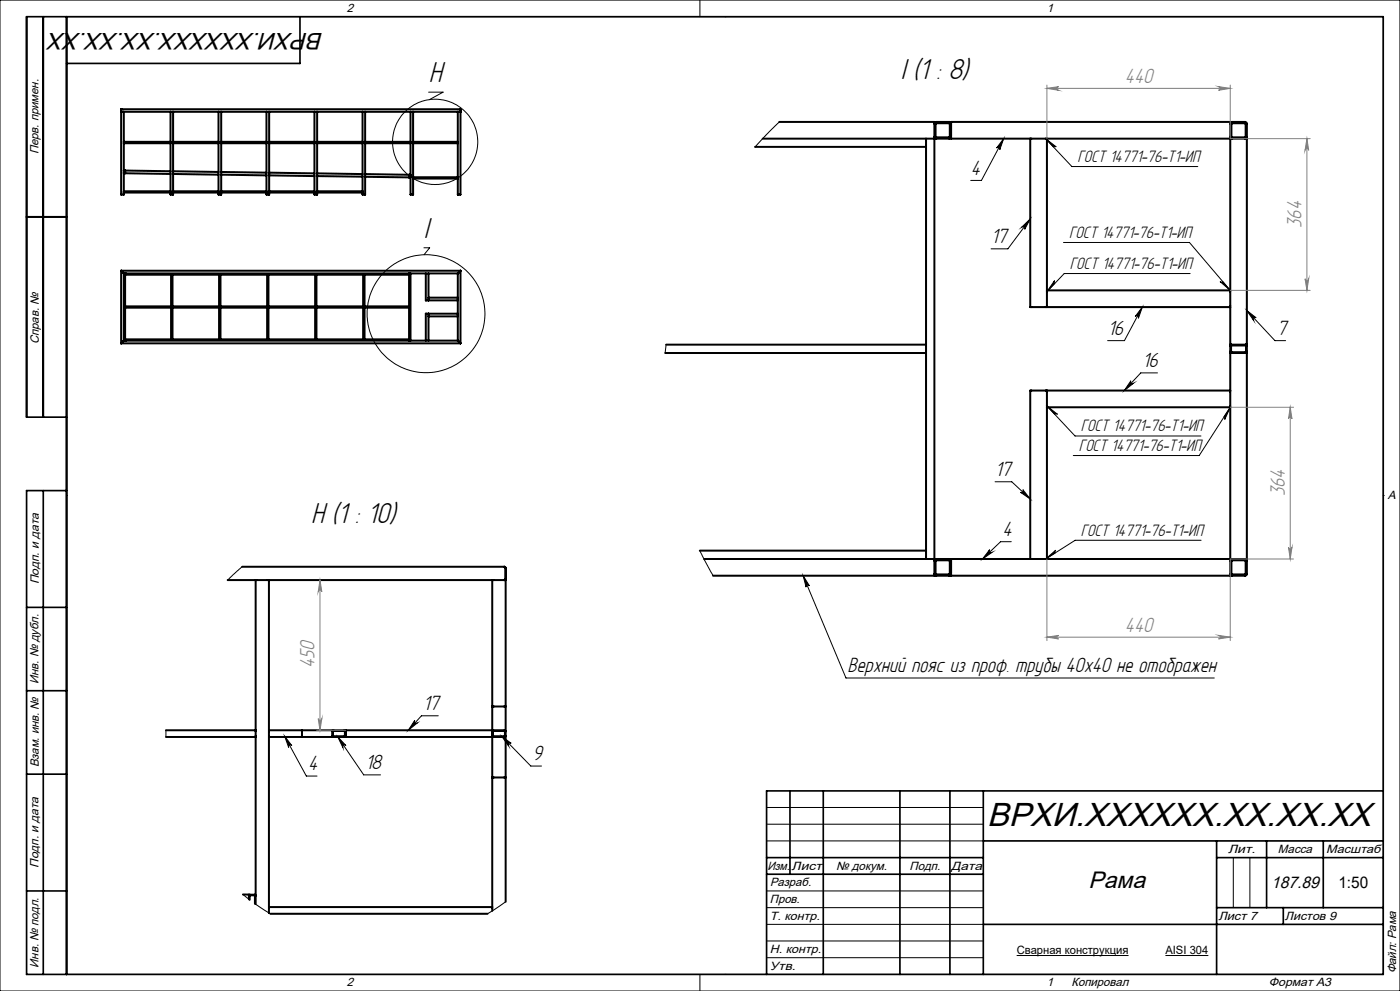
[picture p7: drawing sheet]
<svg xmlns="http://www.w3.org/2000/svg" width="420mm" height="297mm" viewBox="0 0 420 297" stroke-linecap="round" stroke-linejoin="round" font-family="sans-serif">
<g fill="none" stroke="#000" stroke-width=".6">
<path d="M36.3 32.8v25.5h.8v-24.8M36.3 33.5h.1M36.4 33.5h.1M36.4 33.5h.7M36.4 32.7l-.1 .1M36.4 32.7h101.6M37.1 33.5h28.4M51.2 33.5v24.8h.7v-24.8M65.5 33.5v24.8h.9v-24.8M65.5 33.5h.9M66.4 33.5h13.5M79.9 33.5h.9"/>
<path d="M79.9 33.5v24.8h.9v-24.8M80.8 33.5h13.5M94.3 33.5h.8M94.3 33.5v24.8h.8v-24.8M95.1 33.5h42.2M108.8 33.5v24.8h.7v-24.8M123.2 33.5v24.8h.7v-24.8M137.3 33.5h.7M138 33.5h.1M138 32.7l.1 .1M138.1 32.8v25.5h-.8v-24.8M233.8 36.5h46.5v.4"/>
<path d="M280.5 36.7l.3-.2h4.1l.3 .2 .1 .4-.1 4.2-.4 .3-4.2-.2-.3-.3v-4.1zM280.8 36.9h4.1l-.1 4.3-4.1-.1zM285.3 36.9v-.4h83.8v.4M369.2 36.7l.3-.2h4.1l.3 .2 .1 4.6-.5 .3h-3.9l-.4-.2zM369.5 36.9l4.2 .1v4.1h-4.2zM37.1 51.9h.1M37.1 42.6h14.1M37.1 42.9h14.1M37.1 57.7h.1M37.1 57.4h14.1M37.1 57.7h14.1M37.2 51.2v.7"/>
<path d="M37.2 51.1h.1M37.2 51.1l-.1 .1M37.2 51.9h.3M37.2 51.1h.3M37.5 51.1v.1M37.5 51.9h.1M37.5 51.2v.7M37.5 51.2h.1M37.5 51.9l13.7 .2M37.5 51.1l13.7 .2M51.2 57.7h.1M51.9 42.6h13.6"/>
<path d="M51.9 42.9h13.6M51.9 57.7h.1M51.9 57.4h13.6M51.9 52.1l13.6 .2M51.9 51.3l13.6 .2M51.9 57.7h13.6M65.5 57.7h.1M66.4 42.9h13.5M66.4 42.6h13.5M66.4 57.7h.1M66.4 57.4h13.5M66.4 52.3l13.5 .3"/>
<path d="M66.4 51.5l13.5 .2M66.4 57.7h13.5M79.9 57.7h.1M80.8 42.9h13.5M80.8 42.6h13.5M80.8 57.7h.1M80.8 57.4h13.5M80.8 52.6l13.5 .2M80.8 51.7l13.5 .3M80.8 57.7h13.5M94.3 57.7h.1M95.1 42.6h13.7"/>
<path d="M95.1 42.9h13.7M95.1 57.7h.1M95.1 57.4h13.7M95.1 52.8l13.7 .1M95.1 52l13.7 .2M95.1 57.7h13.7M108.8 57.7h.1M109.5 53l13.2 .1M109.5 52.2l13.2 .2M109.5 42.9h13.7M109.5 42.6h13.7M122.7 52.4h.5h-.4"/>
<path d="M122.7 53.1l.4 .1-.3-.1M122.7 52.4v.7M122.8 52.4h.1M122.8 53.1h.1M122.8 52.4v.7M123.9 53.2h13.4M123.9 53.5h13.4M123.9 42.6h13.4M123.9 42.9h13.4M226.5 44h51.3M228.8 41.6h51.5M277.8 41.6v2.4"/>
<path d="M277.8 44v59.3M280.3 41.2v.4M280.3 41.6v125.9M285.3 41.2v.4h23.8M309.1 41.6v50.4h5M309.1 41.6h5M314.1 41.6h55M314.1 41.6v45.4M369.1 41.6h.3M369.1 41.2v.4M369.1 41.6v45.4M373.7 41.6h.4v125.9h-.4"/>
<path d="M8 65h12M36.3 81.1l.1 .1M36.3 81.1v21.8M36.3 81.1h101.8M36.4 81.2l.6 .6M37 81.8l.1 .1M37.1 81.9v20.2M37.1 81.9h100.2M37.5 91.9h13.8M37.5 92.1h13.8M37.5 82v20.1M37.5 82.3h85.2"/>
<path d="M37.5 81.9v.1M37.5 81.9h.1M51.4 82.3v19.4M51.7 82.3v19.4M51.8 91.9l14-.1v.4l-14-.1M51.8 91.9h.1M51.8 92.1v.1M65.7 82.3v9.5M65.7 92.2v9.5M65.8 82.3h.1M66.1 82.3v19.4M66.1 92.1h14.1"/>
<path d="M66.1 91.9h14.1M66.1 91.9h.1M66.1 92.1v.1M80.2 82.3v19.4M80.5 82.3v19.4M80.5 92.1h14M80.5 91.9h14M80.5 91.9h.1M80.5 92.1v.1M94.6 82.3v19.4M94.9 82.3v19.4M94.9 92.1h14"/>
<path d="M94.9 91.9h14M94.9 91.9h.1M94.9 92.1v.1M108.9 82.3h.1M108.9 82.3v19.4M109.3 82.3v19.4M109.4 92.1h13.3M109.4 91.9h13.3M109.4 91.9h.1M109.4 92.1v.1M122.7 82v20.1M122.7 81.9v.1"/>
<path d="M123.2 81.9v20.2M127.7 81.9v8.1h9.6M128.5 94l.1 8.1M128.6 81.9l-.1 8.1M128.6 89.2v.1M128.6 94.8h8.7M128.6 89.2h8.7M137.3 94h-9.6v8.1M137.3 81.9v20.2M138 81.2l-.7 .7M138.1 81.1l-.1 .1M138.1 81.1v21.8"/>
<path d="M314.1 87v5M314.1 92h55M314.1 87h55M369.1 87v5M369.1 92v25M36.3 102.9h101.8M36.4 102.8l-.1 .1M37 102.2l-.6 .6M37.1 102.1l-.1 .1M37.1 102.1h100.2M37.5 101.7h85.2M37.5 102.1h.1"/>
<path d="M65.8 101.7h.1M109 101.7h.1M137.3 102.1l.1 .1M137.4 102.2l.6 .6M138 102.8l.1 .1M199.6 105.8h78.2M199.8 103.3h78M277.8 103.3v2.5M277.8 105.8v59.2M314.1 117h-5v50.5M314.1 117v5.1M314.1 117h55"/>
<path d="M369.1 103.3h.3M369.1 105.8h.3M369.1 105.4l.3 .4M369.1 117v5.1M369.4 103.6l4.3-.1 .1 2h-4.4zM369.4 103.3l-.3 .4M369.4 105.8h4.3M369.4 103.3h4.3M373.7 103.3h.4M373.7 105.8h.4M373.7 103.3l.4 .4M374.1 105.4l-.4 .4"/>
<path d="M314.1 122.1v45.4M314.1 122.1h55M369.1 122.1v45.4M68.3 173.8h8.4M72.6 169.9h78.7l.4 .4v3.1M76.7 173.8h4M76.7 173.8v45.1M80.7 173.8v45.1M80.7 173.8h67M147.7 173.8h3.5M147.7 173.8v45.1M151.2 173.8h.5v96.5"/>
<path d="M151.7 173.4l-.5 .4M209.9 165h67.9M211.2 167.5h69.1M277.8 165v2.5M280.3 167.5v.4M280.3 172.2v.3h-66.4M280.4 167.8l.5-.3h3.9l.4 .2 .1 .4-.1 4.2-.3 .2-4.3-.1-.3-.3zM280.7 168l4.1-.1 .1 4.1-4.2 .1zM285.3 172.2v.3h83.8v-.3M309.1 167.5h5M309.1 167.5h-23.8v.4M314.1 167.5h55"/>
<path d="M369.1 167.5h.3M369.1 167.5v.4M369.1 167.8l.5-.3h3.9l.4 .2 .1 4.6-.4 .2h-4.1l-.3-.1zM369.5 167.9l4.2 .1-.1 4.1h-4.1zM49.8 218.9h26.9M76.7 218.9v2M80.7 218.9v2M80.7 218.9h67M90.6 218.9v2M99.9 219.1h3.5l.1 1.5-3.6 .1zM100 218.9l-.3 .1v1.7l.3 .2M103.4 218.9l.3 .3"/>
<path d="M103.7 218.9v.3M103.7 219.2v1.4M147.7 218.9v.3M147.7 219.2l.2-.3h3.5l.3 .3M147.7 211.7h4M147.7 219.2v1.4M147.9 219.1h3.5l.1 1.5-3.6 .1zM49.8 220.9h26.9M76.7 220.9v50.1M80.7 220.9h67M80.7 220.9v50.9M103.7 220.6l-.3 .3"/>
<path d="M103.7 220.6v.3M147.7 220.6v.3M147.7 220.6l.2 .3h3.5l.3-.3M147.7 233h4M147.7 220.9v50.9M72.9 268.1h1.8v.3M74.7 268.4l.2-.3h1.6l.2 .3M74.7 268.4v1.1M74.9 269.7l.1-1.4h1.4l.1 2.5M80.7 271.8v1.8M80.7 271.8h67M81.1 273.9h65.2"/>
<path d="M147.7 271.8v1.2"/>
</g>
<g fill="none" stroke="#000" stroke-width=".3">
<path d="M0 0h420v297h-420zM20 5h395v287h-395zM210 0v5M217.5 5h.1M128.6 27.6h4.3l-4 2.2M233.8 36.5l-7.3 7.5M301.1 41.6l-1.2 3.3a.54 .54 0 0 0-.2-.7 .54 .54 0 0 0-.7 .2zM301.1 41.6l-6.7 12.5h-3.2M313.7 41.6l7.9 8.3h37.7M313.7 41.6l3.2 2.4h-.9zM127.2 74.3h1.7l-1.7 2M306.5 68.1l2.6-2.5-1.7 3.1a.54 .54 0 0 0-.1-.7 .54 .54 0 0 0-.8 .1z"/>
<path d="M309.1 65.6l-6.7 9h-5.1M319.1 72.7h37.7l12.3 14.3M316.4 84.1l-.2 .4 .2 .4-2.3 2.5zM342.7 92l-1.2 3.4a.55 .55 0 0 0-.2-.7 .55 .55 0 0 0-.7 .2zM342.7 92l-5.4 10.1h-5M357 82h-37.7l-5.2 5.4M366 84.4l.5 .2 .4-.1 2.2 2.5zM374.1 93.1l2.7 2.1a.54 .54 0 0 0-.7 0 .54 .54 0 0 0 0 .8zM374.1 93.1l8.4 9h3.2M199.8 103.3l-.2 2.5M339.3 114.1a.54 .54 0 0 0 0 .7 .54 .54 0 0 0 .7 .1l-2.7 2.1zM347.2 111.8h-5l-4.9 5.2"/>
<path d="M314.1 121.7l8.4 9h37.8M314.1 121.7l3.2 2.5-.4-.2-.5 .1zM369.1 122.1l-9.3 14.4h-37.8M369.1 122.1l-1.7 3.6 .1-.5-.3-.3zM20 148.5h.1M298.5 144.4h5l5.6 5.1M306.8 146.8l2.3 2.7-3-2a.52 .52 0 0 0 .8 0 .52 .52 0 0 0-.1-.7zM415 148.5h.1M72.6 169.9l-4.3 3.9M209.9 165l4 7.5M240.9 172.5l1.9 3.1a.53 .53 0 0 0-.7-.3 .53 .53 0 0 0-.3 .7zM240.9 172.5l12.9 30.7h110.5"/>
<path d="M296.9 164.7a.54 .54 0 0 0 0 .8 .54 .54 0 0 0 .7 0l-2.9 2zM303.4 162.3h-3.2l-5.5 5.2M313.7 167.5l3-2.6-.2 .3 .1 .5zM360.3 161.9h-37.8l-8.8 5.6M49.8 218.9v2M124.4 215.9a.55 .55 0 0 0 .1 .8 .55 .55 0 0 0 .7-.1l-2.7 2.3zM131.5 214.5h-5.1l-3.9 4.4M151.3 218.9l-.2 .2M85.4 220.7l6.5 11.9h3.2M85.4 220.7l2.2 2.8a.55 .55 0 0 0-.8-.2 .55 .55 0 0 0-.2 .7zM101.4 220.9l2.4 2.5a.55 .55 0 0 0-.8-.1 .55 .55 0 0 0-.1 .7zM101.4 220.9l7.7 11.3h5.1"/>
<path d="M149.5 220.7l-.2 .2M150.5 220.7l2.9 2.1a.55 .55 0 0 0-.8 0 .55 .55 0 0 0 0 .8zM150.5 220.7l8.7 8.9h3.3M230 242h65M230 247h65M230 252h65M370 257v15M375 257v15M72.9 268.1l2 1.6M76.5 270.8l4.6 3.1M151.7 270.3l-5.4 3.6M230 267h65"/>
<path d="M230 272h65M230 277h65M210 292v5M217.5 292h.1M230 282h65M230 287h65M305 286.4h33.6M349.6 286.4h12.9"/>
<circle cx="130.6" cy="42.5" r="12.8"/>
<circle cx="127.8" cy="94" r="17.7"/>
</g>
<g fill="none" stroke="#808080" stroke-width=".3">
<path d="M314.1 25.5v16M314.1 26.5h55M314.1 26.5l3.5-.5a.55 .55 0 0 0-.6 .5 .55 .55 0 0 0 .6 .6zM365.5 26l3.6 .5-3.6 .6a.55 .55 0 0 0 .6-.6 .55 .55 0 0 0-.6-.5zM369.1 25.5v16l24 .1M392.1 41.6v45.4M392.1 41.6l.5 3.4a.55 .55 0 0 0-.5-.5 .55 .55 0 0 0-.6 .5zM369.1 87h24M391.5 83.5a.55 .55 0 0 0 .6 .5 .55 .55 0 0 0 .5-.5l-.5 3.5zM369.1 122.1h19M387.1 122.1v45.4M387.1 122.1l.5 3.5a.53 .53 0 0 0-.5-.6 .53 .53 0 0 0-.6 .6z"/>
<path d="M96 173.8v45.1M96 173.8l.6 3.6a.55 .55 0 0 0-.6-.6 .55 .55 0 0 0-.5 .6zM314.1 167.6v24.4M386.5 164a.53 .53 0 0 0 .6 .5 .53 .53 0 0 0 .5-.5l-.5 3.5zM388.1 167.5l-19 .1v24.4M314.1 191h55M314.1 191l3.5-.6a.53 .53 0 0 0-.6 .6 .53 .53 0 0 0 .6 .5zM365.5 190.4l3.6 .6-3.6 .5a.53 .53 0 0 0 .6-.5 .53 .53 0 0 0-.6-.6zM95 218.9h8.7M95.5 215.4a.55 .55 0 0 0 .5 .5 .55 .55 0 0 0 .6-.5l-.6 3.5z"/>
</g>
<g fill="none" stroke="#000" stroke-width=".5">
<path d="M13 5v120M20 5v287M90 5v14h-70M8 65h12M20 125h-12v-120h407v287h-407v-145h12M13 147v145M8 182h12M8 207h12M8 232h12M237 237v25M247 237v55M270 237v55"/>
<path d="M285 237v55M295 237v55M415 237h-185v55M230 257h65M295 252h120M365 252v40M365 257h50M380 252v20M397 252v20M8 267h12M230 262h65M295 277h120"/>
<path d="M365 272h50M385 272v5"/>
</g>
<g fill="#000">
<path d="M313.7 41.6l3.2 2.4h-.9zM316.4 84.1l-.2 .4 .2 .4-2.3 2.5zM366 84.4l.5 .2 .4-.1 2.2 2.5zM314.1 121.7l3.2 2.5-.4-.2-.5 .1zM369.1 122.1l-1.7 3.6 .1-.5-.3-.3zM313.7 167.5l3-2.6-.2 .3 .1 .5z"/>
<path d="M124.4 215.9a.55 .55 0 0 0 .1 .8 .55 .55 0 0 0 .7-.1l-2.7 2.3zM101.4 220.9l2.4 2.5a.55 .55 0 0 0-.8-.1 .55 .55 0 0 0-.1 .7zM85.4 220.7l2.2 2.8a.55 .55 0 0 0-.8-.2 .55 .55 0 0 0-.2 .7zM306.5 68.1l2.6-2.5-1.7 3.1a.54 .54 0 0 0-.1-.7 .54 .54 0 0 0-.8 .1zM342.7 92l-1.2 3.4a.55 .55 0 0 0-.2-.7 .55 .55 0 0 0-.7 .2zM306.8 146.8l2.3 2.7-3-2a.52 .52 0 0 0 .8 0 .52 .52 0 0 0-.1-.7zM339.3 114.1a.54 .54 0 0 0 0 .7 .54 .54 0 0 0 .7 .1l-2.7 2.1zM150.5 220.7l2.9 2.1a.55 .55 0 0 0-.8 0 .55 .55 0 0 0 0 .8zM374.1 93.1l2.7 2.1a.54 .54 0 0 0-.7 0 .54 .54 0 0 0 0 .8zM301.1 41.6l-1.2 3.3a.54 .54 0 0 0-.2-.7 .54 .54 0 0 0-.7 .2zM296.9 164.7a.54 .54 0 0 0 0 .8 .54 .54 0 0 0 .7 0l-2.9 2zM240.9 172.5l1.9 3.1a.53 .53 0 0 0-.7-.3 .53 .53 0 0 0-.3 .7z"/>
</g>
<g fill="#808080">
<path d="M314.1 191l3.5-.6a.53 .53 0 0 0-.6 .6 .53 .53 0 0 0 .6 .5zM365.5 190.4l3.6 .6-3.6 .5a.53 .53 0 0 0 .6-.5 .53 .53 0 0 0-.6-.6zM314.1 26.5l3.5-.5a.55 .55 0 0 0-.6 .5 .55 .55 0 0 0 .6 .6zM365.5 26l3.6 .5-3.6 .6a.55 .55 0 0 0 .6-.6 .55 .55 0 0 0-.6-.5z"/>
<path d="M95.5 215.4a.55 .55 0 0 0 .5 .5 .55 .55 0 0 0 .6-.5l-.6 3.5zM96 173.8l.6 3.6a.55 .55 0 0 0-.6-.6 .55 .55 0 0 0-.5 .6zM386.5 164a.53 .53 0 0 0 .6 .5 .53 .53 0 0 0 .5-.5l-.5 3.5zM387.1 122.1l.5 3.5a.53 .53 0 0 0-.5-.6 .53 .53 0 0 0-.6 .6zM391.5 83.5a.55 .55 0 0 0 .6 .5 .55 .55 0 0 0 .5-.5l-.5 3.5zM392.1 41.6l.5 3.4a.55 .55 0 0 0-.5-.5 .55 .55 0 0 0-.6 .5z"/>
</g>
<text font-size="10" x="296.1" y="247.6">ВРХИ.XXXXXX.XX.XX.XX</text>
<g font-size="9.7">
<text x="270.2" y="23.8">I (1 : 8)</text>
<text x="128.6" y="24.7">H</text>
<text x="127.2" y="71.4">I</text>
<text x="93.3" y="156.7">H (1 : 10)</text>
</g>
<g font-size="7.1">
<text x="97.1" y="9.8" transform="rotate(-180 97.1 9.8)">ВРХИ.XXXXXX.XX.XX.XX</text>
<text x="326.6" y="266.1">Рама</text>
</g>
<g font-size="6.9" fill="#808080">
<text x="337.5" y="24.8">440</text>
<text x="390.4" y="68.2" transform="rotate(-90 390.4 68.2)">364</text>
<text x="385.4" y="148.7" transform="rotate(-90 385.4 148.7)">364</text>
<text x="337.5" y="189.3">440</text>
<text x="94.4" y="200.3" transform="rotate(-90 94.4 200.3)">450</text>
</g>
<g font-size="6.9">
<text x="291.3" y="52.3">4</text>
<text x="297.4" y="72.9">17</text>
<text x="332.3" y="100.4">16</text>
<text x="383" y="100.4">7</text>
<text x="342.8" y="110">16</text>
<text x="298.5" y="142.7">17</text>
<text x="300.7" y="160.6">4</text>
<text x="254.2" y="201.5">Верхний пояс из проф. трубы 40х40 не отображен</text>
<text x="127" y="212.8">17</text>
<text x="159.8" y="227.8">9</text>
<text x="92.4" y="230.9">4</text>
<text x="109.6" y="230.5">18</text>
</g>
<g font-size="5.5">
<text x="323.3" y="48.6">ГОСТ 14771-76-Т1-ИП</text>
<text x="320.8" y="71.3">ГОСТ 14771-76-Т1-ИП</text>
<text x="320.9" y="80.6">ГОСТ 14771-76-Т1-ИП</text>
<text x="324.2" y="129.3">ГОСТ 14771-76-Т1-ИП</text>
<text x="323.7" y="135.2">ГОСТ 14771-76-Т1-ИП</text>
<text x="324.2" y="160.6">ГОСТ 14771-76-Т1-ИП</text>
</g>
<text font-size="5" x="381.3" y="266">187.89</text>
<text font-size="4.8" x="401.5" y="266">1:50</text>
<g font-size="3.6">
<text x="104" y="3.6">2</text>
<text x="314" y="3.6">1</text>
<text x="11.6" y="46.3" transform="rotate(-90 11.6 46.3)">Перв. примен.</text>
<text x="11.6" y="103.2" transform="rotate(-90 11.6 103.2)">Справ. №</text>
<text x="416.4" y="149.6">A</text>
<text x="11.6" y="175.1" transform="rotate(-90 11.6 175.1)">Подп. и дата</text>
<text x="11.6" y="205" transform="rotate(-90 11.6 205)">Инв. № дубл.</text>
<text x="11.6" y="230" transform="rotate(-90 11.6 230)">Взам. инв. №</text>
<text x="368.4" y="255.6">Лит.</text>
<text x="383.4" y="255.6">Масса</text>
<text x="397.8" y="255.6">Масштаб</text>
<text x="11.6" y="260.1" transform="rotate(-90 11.6 260.1)">Подп. и дата</text>
<text x="230.2" y="260.6">Изм.</text>
<text x="237.5" y="260.6">Лист</text>
<text x="250.9" y="260.6">№ докум.</text>
<text x="272.9" y="260.6">Подп.</text>
<text x="285.4" y="260.6">Дата</text>
<text x="231" y="265.6">Разраб.</text>
<text x="231" y="275.6">Т. контр.</text>
<text x="231" y="270.6">Пров.</text>
<text x="365.5" y="275.6">Лист 7</text>
<text x="385.5" y="275.6">Листов 9</text>
<text x="231" y="285.6">Н. контр.</text>
<text x="11.6" y="290" transform="rotate(-90 11.6 290)">Инв. № подл.</text>
<text x="231" y="290.6">Утв.</text>
<text x="418.9" y="291.8" transform="rotate(-90 418.9 291.8)">Файл: Рама</text>
<text x="104" y="295.6">2</text>
<text x="314" y="295.6">1</text>
<text x="321.5" y="295.6">Копировал</text>
<text x="380.7" y="295.6">Формат А3</text>
</g>
<g font-size="3.4">
<text x="305" y="286">Сварная конструкция</text>
<text x="349.6" y="286">AISI 304</text>
</g>
</svg>
